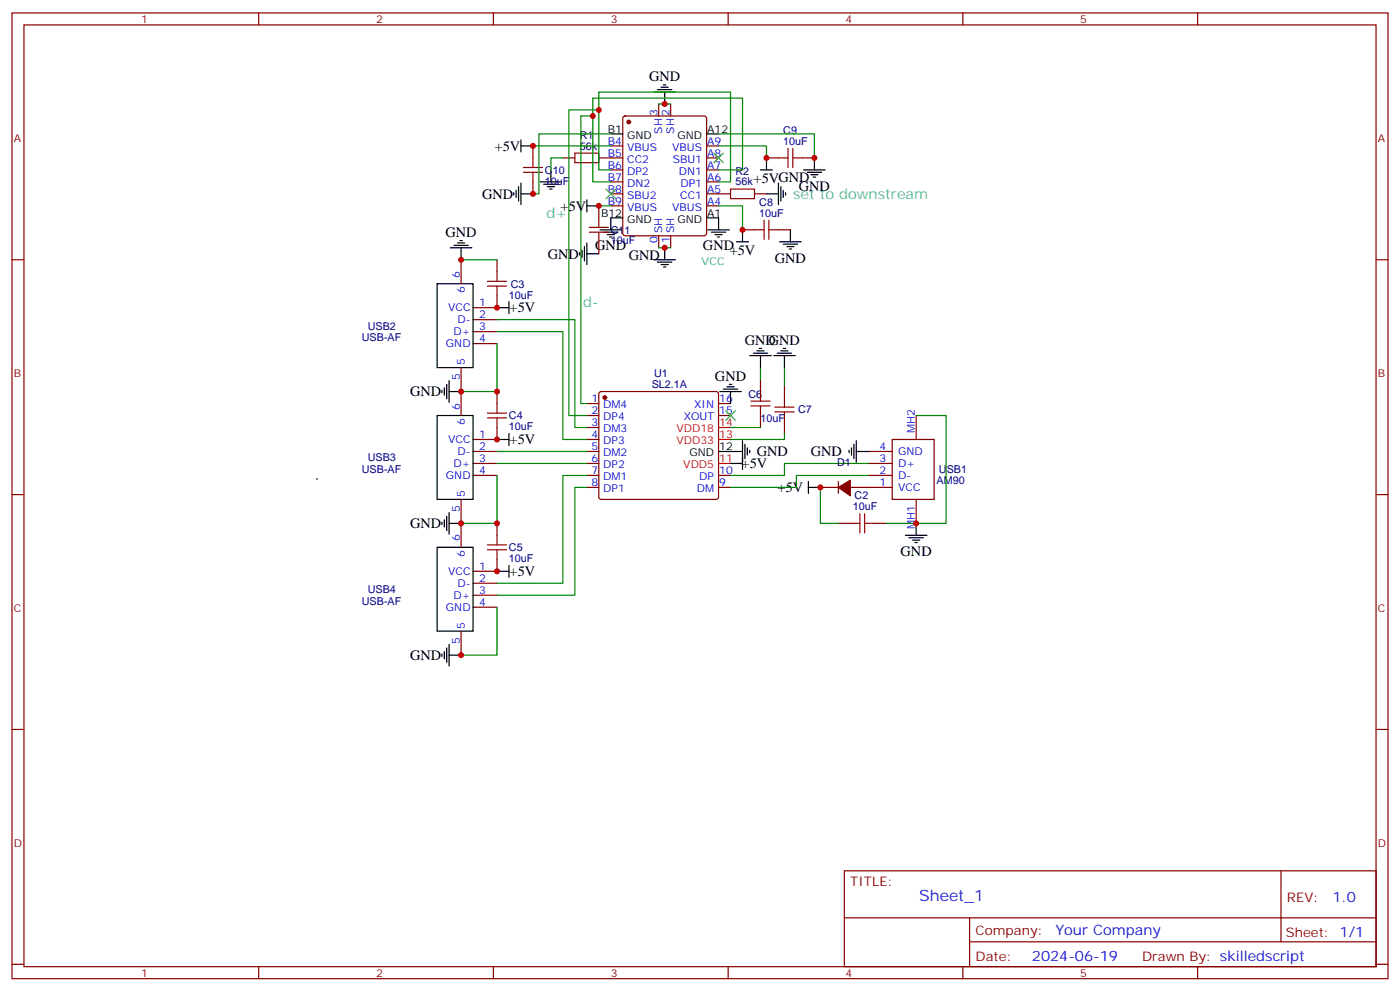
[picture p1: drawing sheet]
<svg xmlns="http://www.w3.org/2000/svg" width="412mm" height="292mm" viewBox="0 0 412 292" stroke-linecap="round" stroke-linejoin="round" font-family="sans-serif">
<g fill="none" stroke="#870000" stroke-width=".35">
<path d="M3.5 3.8h405.4v284.3h-405.4zM7.1 7.3h398.2v277.3h-398.2zM76.2 3.8v3.5M145.3 3.8v3.5M214.5 3.8v3.5M283.6 3.8v3.5M352.8 3.8v3.5M183.7 34.4l.4-.3h23.3l.5 .3 .2 .5v33.8l-.2 .5-.5 .2h-23.3l-.4-.2-.3-.5v-33.8zM194 30.6v3.5M197.6 30.6v3.5M157 43v3.5M157 53.6v3.5"/>
<path d="M165.8 46.5h3.5M176.4 46.5h7M179.9 43h3.5M179.9 50h3.5M179.9 53.6h3.5M179.9 57.1h3.5M208.1 46.5h3.6M208.1 43h3.6M208.1 50h3.6M208.1 53.6h3.6M208.1 57.1h7.1M222.2 57.1h3.6"/>
<path d="M225.8 46.5h3.5M236.4 46.5h3.5M3.5 76.5h3.6M135.8 76.5v7M146.4 76.5v3.5M176.4 60.6v3.5M176.4 71.2v3.5M179.9 60.6h3.5M194 69.4v3.6M197.6 69.4v3.6M208.1 60.6h3.6M218.7 67.7h3.5"/>
<path d="M229.3 67.7h3.5M405.3 76.5h3.6M139.3 94.1h7.1M139.3 97.6h7.1M146.4 87.1v3.5h-7.1M135.8 108.2v14.1M139.3 101.2h7.1M146.4 115.3v3.5M172.9 118.8h3.5M176.6 115.5l.5-.2h33.9l.5 .2 .2 .5v30.3l-.3 .5-.4 .2h-33.9l-.5-.2-.2-.5v-30.3zM211.7 118.8h3.5M224 111.8v3.5"/>
<path d="M231.1 113.5v3.6M139.3 132.9h7.1M139.3 136.5h7.1M139.3 140h7.1M146.4 125.9v3.5h-7.1M172.9 132.9h3.5M172.9 136.5h3.5M172.9 140h3.5M172.9 122.3h3.5M172.9 125.9h3.5M172.9 129.4h3.5M211.7 140h3.5"/>
<path d="M211.7 122.3h3.5M224 122.3v3.6M231.1 124.1v3.5M255.8 132.9h7M255.8 136.5h7M255.8 140h7M262.8 129.4h12.4v17.6h-12.4zM269.9 122.3v7.1M3.5 145.6h3.6M135.8 147v14.1M146.4 154.1v3.5M172.9 143.5h3.5"/>
<path d="M211.7 143.5h3.5M241.7 143.5h5.2M246.9 141.7v3.6M246.9 154.1h3.6M250.5 143.5h12.3M257.5 154.1h3.6M269.9 147v7.1M405.3 145.6h3.6M139.3 171.7h7.1M139.3 175.3h7.1M139.3 178.8h7.1M146.4 164.7v3.5h-7.1"/>
<path d="M135.8 185.8v7.1M3.5 214.8h3.6M405.3 214.8h3.6M248.7 256.4h156.6v28.2h-156.6zM377.3 256.4v20.9M248.7 270.2h156.5M285.6 277.3h119.6M285.6 270.2v14.2M3.5 283.9h3.6M76.2 284.6v3.5M145.3 284.6v3.5M214.5 284.6v3.5"/>
<path d="M283.6 284.6v3.5M352.8 284.6v3.5M405.3 283.9h3.6"/>
</g>
<g fill="none" stroke="#000" stroke-width=".35">
<path d="M179.9 39.4h3.5M192.6 27.1h6.4M193.7 26.4h4.2M194.7 25.7h2.1M195.4 25h.7M195.8 27.1v3.5M208.1 39.4h3.6M151.3 56.7v.7M152 56v2.1M152.8 55v4.2M153.5 57.1h3.5M153.5 41.2v3.5"/>
<path d="M153.5 53.9v6.4M153.5 43h3.5M159.1 53.6h6.4M160.2 54.3h4.2M161.2 55h2.1M161.9 55.7h.7M162.3 50v3.6M172.9 58.8v3.6M224 50h3.5M225.8 57.1h3.5M225.8 46.5v3.5M229.3 53.9v6.4"/>
<path d="M230 55v4.2M230.7 56v2.1M231.4 56.7v.7M236.7 50h6.4M237.8 50.7h4.2M238.8 51.4h2.1M239.5 52.1h.7M239.9 46.5v3.5M132.6 73h6.4M133.7 72.2h4.2M134.8 71.5h2.1M135.5 70.8h.7"/>
<path d="M135.8 73v3.5M170.7 74.4v.7M171.4 73.7v2.1M172.2 72.6v4.2M172.9 74.7h3.5M172.9 71.5v6.4M172.9 60.6h3.5M176.7 67.7h6.4M177.8 68.4h4.2M178.9 69.1h2.1M179.6 69.8h.7M183.4 64.1h-3.5v3.6"/>
<path d="M192.6 76.5h6.4M193.7 77.2h4.2M194.7 77.9h2.1M195.4 78.6h.7M195.8 73v3.5M208.1 64.1h3.6v3.6M208.5 67.7h6.3M209.5 68.4h4.3M210.6 69.1h2.1M211.3 69.8h.7M217 71.2h3.5M218.7 67.7v3.5"/>
<path d="M229.7 71.2h6.3M230.7 71.9h4.2M231.8 72.6h2.1M232.5 73.3h.7M232.8 67.7v3.5M128.8 83.5h10.5v24.7h-10.5zM146.4 90.6h3.5M149.9 88.8v3.6M130.2 114.9v.7M130.9 114.2v2.1M131.6 113.2v4.2M132.3 115.3h3.5"/>
<path d="M132.3 112.1v6.4M212 115.3h6.4M213.1 114.6h4.2M214.1 113.9h2.2M214.8 113.2h.7M215.2 115.3v3.5M220.8 104.7h6.4M221.9 104h4.2M223 103.3h2.1M223.7 102.6h.7M224 104.7v3.5M227.9 104.7h6.3"/>
<path d="M229 104h4.2M230 103.3h2.1M230.7 102.6h.7M231.1 104.7v3.5M128.8 122.3h10.5v24.7h-10.5zM146.4 129.4h3.5M149.9 127.6v3.6M211.7 132.9h7M215.2 136.5h3.5M218.7 129.8v8.4M219.4 130.8v4.2M220.1 131.9v2.1"/>
<path d="M220.8 132.6v.7M250.1 132.6v.7M250.8 131.9v2.1M251.5 130.8v4.2M252.2 132.9h3.6M252.2 129.8v6.3M93.2 141h.3M130.2 153.7v.7M130.9 153v2.2M131.6 152v4.2M132.3 150.9v6.4M132.3 154.1h3.5"/>
<path d="M238.1 143.5h3.6M238.1 141.7v3.6M266.7 157.6h6.3M267.8 158.3h4.2M268.8 159h2.1M269.5 159.7h.7M269.9 154.1v3.5M128.8 161.1h10.5v24.7h-10.5zM146.4 168.2h3.5M149.9 166.4v3.6M130.2 192.5v.8M130.9 191.8v2.2"/>
<path d="M131.6 190.8v4.2M132.3 189.7v6.4M132.3 192.9h3.5"/>
</g>
<g fill="#870000" stroke="#870000" stroke-width=".35">
<path d="M246.9 143.5l3.6-2.1v4.6z"/>
<circle cx="178.2" cy="117.1" r=".53"/>
<circle cx="185.2" cy="35.9" r=".53"/>
</g>
<path d="M211.7 136.5h3.5M211.7 129.4h3.5M211.7 125.9h3.5" fill="none" stroke="#f00" stroke-width=".35"/>
<g fill="none" stroke="#008700" stroke-width=".35">
<path d="M174.6 34.1h-3.5v84.7h1.8M176.4 32.4h-8.8v89.9h5.3M179.9 39.4h-21.2v17.7h-1.7M194 30.6h3.6M211.7 39.4h28.2v7.1M157 43h22.9M165.8 46.5h-3.5v3.5M179.9 50h-3.5v-22.9h38.8v26.5h-3.5M211.7 50h7v-21.1h-44.1v24.7h5.3M211.7 43h14.1v3.5M135.8 76.5h10.6M176.4 60.6h3.5"/>
<path d="M194 73h3.6M211.7 60.6h7v7.1M146.4 94.1h22.9v31.8h3.6M146.4 97.6h19.4v31.8h7.1M146.4 101.2v14.1h-10.6M224 108.2v3.6M231.1 108.2v5.3M146.4 140v14.1h-10.6M146.4 132.9h26.5M146.4 136.5h26.5M172.9 140h-7.1v31.7h-19.4M215.2 125.9h8.8"/>
<path d="M231.1 127.6v1.8h-15.9M255.8 136.5h-24.7v3.5h-15.9M255.8 140h-21.2v3.5h-19.4M269.9 122.3h8.8v31.8h-17.6M172.9 143.5h-3.6v31.8h-22.9M241.7 143.5v10.6h5.2M146.4 178.8v14.1h-10.6"/>
</g>
<g fill="none" stroke="#a10000" stroke-width=".35">
<path d="M154.2 50.7h5.6M154.2 49.3h5.6M157 46.5v2.8M157 50.7v2.9M169.3 45.1h7.1v2.8h-7.1zM215.2 55.7h7v2.8h-7zM229.3 46.5h2.8M232.1 43.7v5.6M233.5 43.7v5.6M233.5 46.5h2.9M173.6 68.4h5.6M173.6 67h5.6"/>
<path d="M176.4 64.1v2.9M176.4 68.4v2.8M222.2 67.7h2.9M225.1 64.8v5.7M226.5 64.8v5.7M226.5 67.7h2.8M143.6 84.2h5.6M143.6 82.8h5.6M146.4 80v2.8M146.4 84.2v2.9M146.4 118.8v2.8M221.2 119.5h5.6"/>
<path d="M221.2 118.1h5.6M224 115.3v2.8M224 119.5v2.8M228.2 119.9h5.7M231.1 117.1v2.8M143.6 123h5.6M143.6 121.6h5.6M146.4 123v2.9M228.2 121.3h5.7M231.1 121.3v2.8M146.4 157.6v2.8M250.5 154.1h2.8"/>
<path d="M253.3 151.3v5.6M254.7 154.1h2.8M254.7 151.3v5.6M143.6 161.9h5.6M143.6 160.4h5.6M146.4 161.9v2.8"/>
</g>
<path d="M178.5 55.7l2.8 2.8M181.3 55.7l-2.8 2.8M210.3 45.1l2.8 2.8M213.1 45.1l-2.8 2.8M213.8 120.9l2.8 2.9M216.6 120.9l-2.8 2.9" fill="none" stroke="#3c3" stroke-width=".35"/>
<g fill="#c00">
<circle cx="135.8" cy="115.3" r=".88"/>
<circle cx="135.8" cy="154.1" r=".88"/>
<circle cx="269.9" cy="154.1" r=".88"/>
<circle cx="241.7" cy="143.5" r=".88"/>
<circle cx="135.8" cy="76.5" r=".88"/>
<circle cx="146.4" cy="129.4" r=".88"/>
<circle cx="146.4" cy="115.3" r=".88"/>
<circle cx="146.4" cy="168.2" r=".88"/>
<circle cx="146.4" cy="154.1" r=".88"/>
<circle cx="135.8" cy="192.9" r=".88"/>
<circle cx="195.8" cy="30.6" r=".88"/>
<circle cx="195.8" cy="73" r=".88"/>
<circle cx="174.6" cy="34.1" r=".88"/>
<circle cx="176.4" cy="32.4" r=".88"/>
<circle cx="146.4" cy="90.6" r=".88"/>
<circle cx="218.7" cy="67.7" r=".88"/>
<circle cx="225.8" cy="46.5" r=".88"/>
<circle cx="157" cy="43" r=".88"/>
<circle cx="176.4" cy="60.6" r=".88"/>
<circle cx="239.9" cy="46.5" r=".88"/>
<circle cx="157" cy="57.1" r=".88"/>
</g>
<text font-size="4.6" fill="#00f" x="270.8" y="265.4">Sheet_1</text>
<g font-size="4.2">
<text x="191.2" y="23.9">GND</text>
<text x="145.7" y="44.4">+5V</text>
<text x="142" y="58.5">GND</text>
<text x="222" y="54">+5VGND</text>
<text x="235.3" y="56.1">GND</text>
<text x="165.1" y="62">+5V</text>
<text x="131.2" y="69.8">GND</text>
<text x="161.4" y="76.2">GND</text>
<text x="175.3" y="73.7">GND</text>
<text x="185.2" y="76.5">GND</text>
<text x="207.1" y="73.7">GND</text>
<text x="214.9" y="75.2">+5V</text>
<text x="228.2" y="77.3">GND</text>
<text x="150.1" y="92">+5V</text>
<text x="219.4" y="101.5">GND</text>
<text x="226.5" y="101.5">GND</text>
<text x="210.6" y="112.1">GND</text>
<text x="120.8" y="116.7">GND</text>
<text x="150.1" y="130.8">+5V</text>
<text x="218.5" y="137.9">+5V</text>
<text x="223" y="134.3">GND</text>
<text x="238.8" y="134.4">GND</text>
<text x="229.1" y="144.9">+5V</text>
<text x="120.8" y="155.5">GND</text>
<text x="265.3" y="163.7">GND</text>
<text x="150.1" y="169.6">+5V</text>
<text x="120.8" y="194.3">GND</text>
</g>
<g font-size="4.2" fill="#0cf">
<text x="233.6" y="58.7">set to downstream</text>
<text x="161" y="64.1">d+</text>
<text x="206.5" y="78.1">vcc</text>
<text x="171.8" y="90.5">d-</text>
</g>
<g font-size="4.2" fill="#00f">
<text x="392.5" y="265.7">1.0</text>
<text x="310.9" y="275.2">Your Company</text>
<text x="304" y="283">2024-06-19</text>
</g>
<g font-size="3.9" fill="#800">
<text x="250.5" y="261">TITLE:</text>
<text x="379.1" y="265.7">REV:</text>
<text x="287.4" y="275.2">Company:</text>
<text x="378.7" y="275.8">Sheet: 1/1</text>
<text x="287.4" y="282.9">Date:</text>
<text x="336.4" y="282.9">Drawn By: skilledscript</text>
</g>
<g font-size="3.2" fill="#800">
<text x="41.6" y="6.8">1</text>
<text x="110.8" y="6.8">2</text>
<text x="179.9" y="6.8">3</text>
<text x="249.1" y="6.8">4</text>
<text x="318.2" y="6.8">5</text>
<text x="4.1" y="41.9">A</text>
<text x="405.9" y="41.9">A</text>
<text x="4.1" y="111.1">B</text>
<text x="405.9" y="111.1">B</text>
<text x="4.1" y="180.2">C</text>
<text x="405.9" y="180.2">C</text>
<text x="4.1" y="249.3">D</text>
<text x="405.9" y="249.3">D</text>
<text x="41.6" y="287.6">1</text>
<text x="110.8" y="287.6">2</text>
<text x="179.9" y="287.6">3</text>
<text x="249.1" y="287.6">4</text>
<text x="318.2" y="287.6">5</text>
</g>
<g font-size="3.2" fill="#00f">
<text x="193.7" y="34.1" transform="rotate(-90 193.7 34.1)">3</text>
<text x="197.2" y="34.1" transform="rotate(-90 197.2 34.1)">2</text>
<text x="195.1" y="39.4" transform="rotate(-90 195.1 39.4)">SH</text>
<text x="198.6" y="39.4" transform="rotate(-90 198.6 39.4)">SH</text>
<text x="179.1" y="42.6">B4</text>
<text x="179.1" y="46.1">B5</text>
<text x="184.7" y="44.4">VBUS</text>
<text x="184.7" y="47.9">CC2</text>
<text x="198" y="44.4">VBUS</text>
<text x="198.2" y="47.9">SBU1</text>
<text x="208.3" y="46.1">A8</text>
<text x="208.3" y="42.6">A9</text>
<text x="179.1" y="49.7">B6</text>
<text x="179.1" y="53.2">B7</text>
<text x="184.7" y="51.4">DP2</text>
<text x="200" y="51.4">DN1</text>
<text x="208.3" y="53.2">A6</text>
<text x="208.3" y="49.7">A7</text>
<text x="179.1" y="56.7">B8</text>
<text x="184.7" y="55">DN2</text>
<text x="184.7" y="58.5">SBU2</text>
<text x="200.4" y="58.5">CC1</text>
<text x="200.5" y="55">DP1</text>
<text x="208.3" y="56.7">A5</text>
<text x="179.1" y="60.3">B9</text>
<text x="184.7" y="62">VBUS</text>
<text x="198" y="62">VBUS</text>
<text x="208.3" y="60.3">A4</text>
<text x="193.7" y="71.4" transform="rotate(-90 193.7 71.4)">0</text>
<text x="195.1" y="68.7" transform="rotate(-90 195.1 68.7)">SH</text>
<text x="197.2" y="71.4" transform="rotate(-90 197.2 71.4)">1</text>
<text x="198.6" y="68.7" transform="rotate(-90 198.6 68.7)">SH</text>
<text x="135.5" y="81.8" transform="rotate(-90 135.5 81.8)">6</text>
<text x="136.9" y="86.3" transform="rotate(-90 136.9 86.3)">6</text>
<text x="132" y="91.7">VCC</text>
<text x="134.8" y="95.2">D-</text>
<text x="141.1" y="90.2">1</text>
<text x="141.1" y="93.8">2</text>
<text x="133.6" y="98.7">D+</text>
<text x="141.1" y="97.3">3</text>
<text x="141.1" y="100.8">4</text>
<text x="131.4" y="102.2">GND</text>
<text x="136.9" y="107.5" transform="rotate(-90 136.9 107.5)">5</text>
<text x="135.5" y="112" transform="rotate(-90 135.5 112)">5</text>
<text x="174.2" y="118.5">1</text>
<text x="211.8" y="118.5">16</text>
<text x="135.5" y="120.6" transform="rotate(-90 135.5 120.6)">6</text>
<text x="136.9" y="125.1" transform="rotate(-90 136.9 125.1)">6</text>
<text x="174.2" y="122">2</text>
<text x="174.2" y="125.5">3</text>
<text x="177.7" y="120.2">DM4</text>
<text x="177.7" y="123.8">DP4</text>
<text x="201.4" y="123.8">XOUT</text>
<text x="204.5" y="120.2">XIN</text>
<text x="211.8" y="122">15</text>
<text x="132" y="130.5">VCC</text>
<text x="141.1" y="129">1</text>
<text x="174.2" y="129">4</text>
<text x="177.7" y="127.3">DM3</text>
<text x="177.7" y="130.8">DP3</text>
<text x="269.5" y="127.6" transform="rotate(-90 269.5 127.6)">MH2</text>
<text x="133.6" y="137.5">D+</text>
<text x="134.8" y="134">D-</text>
<text x="141.1" y="132.6">2</text>
<text x="141.1" y="136.1">3</text>
<text x="174.2" y="132.6">5</text>
<text x="174.2" y="136.1">6</text>
<text x="177.7" y="134.3">DM2</text>
<text x="177.7" y="137.9">DP2</text>
<text x="259" y="132.6">4</text>
<text x="259" y="136.1">3</text>
<text x="264.6" y="134">GND</text>
<text x="264.6" y="137.5">D+</text>
<text x="131.4" y="141">GND</text>
<text x="141.1" y="139.6">4</text>
<text x="174.2" y="139.6">7</text>
<text x="174.2" y="143.2">8</text>
<text x="177.7" y="141.4">DM1</text>
<text x="206" y="141.4">DP</text>
<text x="211.8" y="143.2">9</text>
<text x="211.8" y="139.6">10</text>
<text x="259" y="139.6">2</text>
<text x="259" y="143.2">1</text>
<text x="264.6" y="141">D-</text>
<text x="136.9" y="146.3" transform="rotate(-90 136.9 146.3)">5</text>
<text x="177.7" y="144.9">DP1</text>
<text x="205.2" y="144.9">DM</text>
<text x="264.6" y="144.6">VCC</text>
<text x="135.5" y="150.8" transform="rotate(-90 135.5 150.8)">5</text>
<text x="269.5" y="155.9" transform="rotate(-90 269.5 155.9)">MH1</text>
<text x="135.5" y="159.4" transform="rotate(-90 135.5 159.4)">6</text>
<text x="136.9" y="163.9" transform="rotate(-90 136.9 163.9)">6</text>
<text x="141.1" y="167.9">1</text>
<text x="132" y="169.3">VCC</text>
<text x="134.8" y="172.8">D-</text>
<text x="141.1" y="171.4">2</text>
<text x="131.4" y="179.8">GND</text>
<text x="133.6" y="176.3">D+</text>
<text x="141.1" y="174.9">3</text>
<text x="141.1" y="178.4">4</text>
<text x="136.9" y="185.1" transform="rotate(-90 136.9 185.1)">5</text>
<text x="135.5" y="189.6" transform="rotate(-90 135.5 189.6)">5</text>
</g>
<g font-size="3.2" fill="#000080">
<text x="170.8" y="40.8">R1</text>
<text x="230.7" y="39.4">C9</text>
<text x="170.8" y="44">56k</text>
<text x="230.7" y="42.6">10uF</text>
<text x="160.5" y="51.2">C10</text>
<text x="216.6" y="51.4">R2</text>
<text x="160.5" y="54.3">10uF</text>
<text x="216.6" y="54.6">56k</text>
<text x="223.7" y="63.8">10uF</text>
<text x="223.7" y="60.6">C8</text>
<text x="179.9" y="72">10uF</text>
<text x="179.9" y="68.8">C11</text>
<text x="149.9" y="87.9">10uF</text>
<text x="150.4" y="84.7">C3</text>
<text x="106.6" y="100.5">USB-AF</text>
<text x="108.4" y="97">USB2</text>
<text x="192.7" y="111.1">U1</text>
<text x="192" y="114.2">SL2.1A</text>
<text x="220.5" y="117.1">C6</text>
<text x="149.9" y="123.5">C4</text>
<text x="224" y="124.1">10uF</text>
<text x="235.1" y="121.7">C7</text>
<text x="149.9" y="126.7">10uF</text>
<text x="108.4" y="135.8">USB3</text>
<text x="246.6" y="137.2">D1</text>
<text x="106.6" y="139.4">USB-AF</text>
<text x="275.9" y="142.5">AM90</text>
<text x="276.6" y="139.3">USB1</text>
<text x="251.7" y="147">C2</text>
<text x="251.2" y="150.2">10uF</text>
<text x="149.9" y="165.5">10uF</text>
<text x="149.9" y="162.3">C5</text>
<text x="106.6" y="178.2">USB-AF</text>
<text x="108.4" y="174.6">USB4</text>
</g>
<g font-size="3.2">
<text x="179.1" y="39.1">B1</text>
<text x="184.7" y="40.9">GND</text>
<text x="199.6" y="40.9">GND</text>
<text x="208.3" y="39.1">A12</text>
<text x="177.1" y="63.8">B12</text>
<text x="184.7" y="65.5">GND</text>
<text x="199.6" y="65.5">GND</text>
<text x="208.3" y="63.8">A1</text>
<text x="203.1" y="134.3">GND</text>
<text x="211.8" y="132.6">12</text>
</g>
<g font-size="3.2" fill="#f00">
<text x="211.8" y="125.5">14</text>
<text x="199.3" y="130.8">VDD33</text>
<text x="199.3" y="127.3">VDD18</text>
<text x="211.8" y="129">13</text>
<text x="201.3" y="137.9">VDD5</text>
<text x="211.8" y="136.1">11</text>
</g>
</svg>
